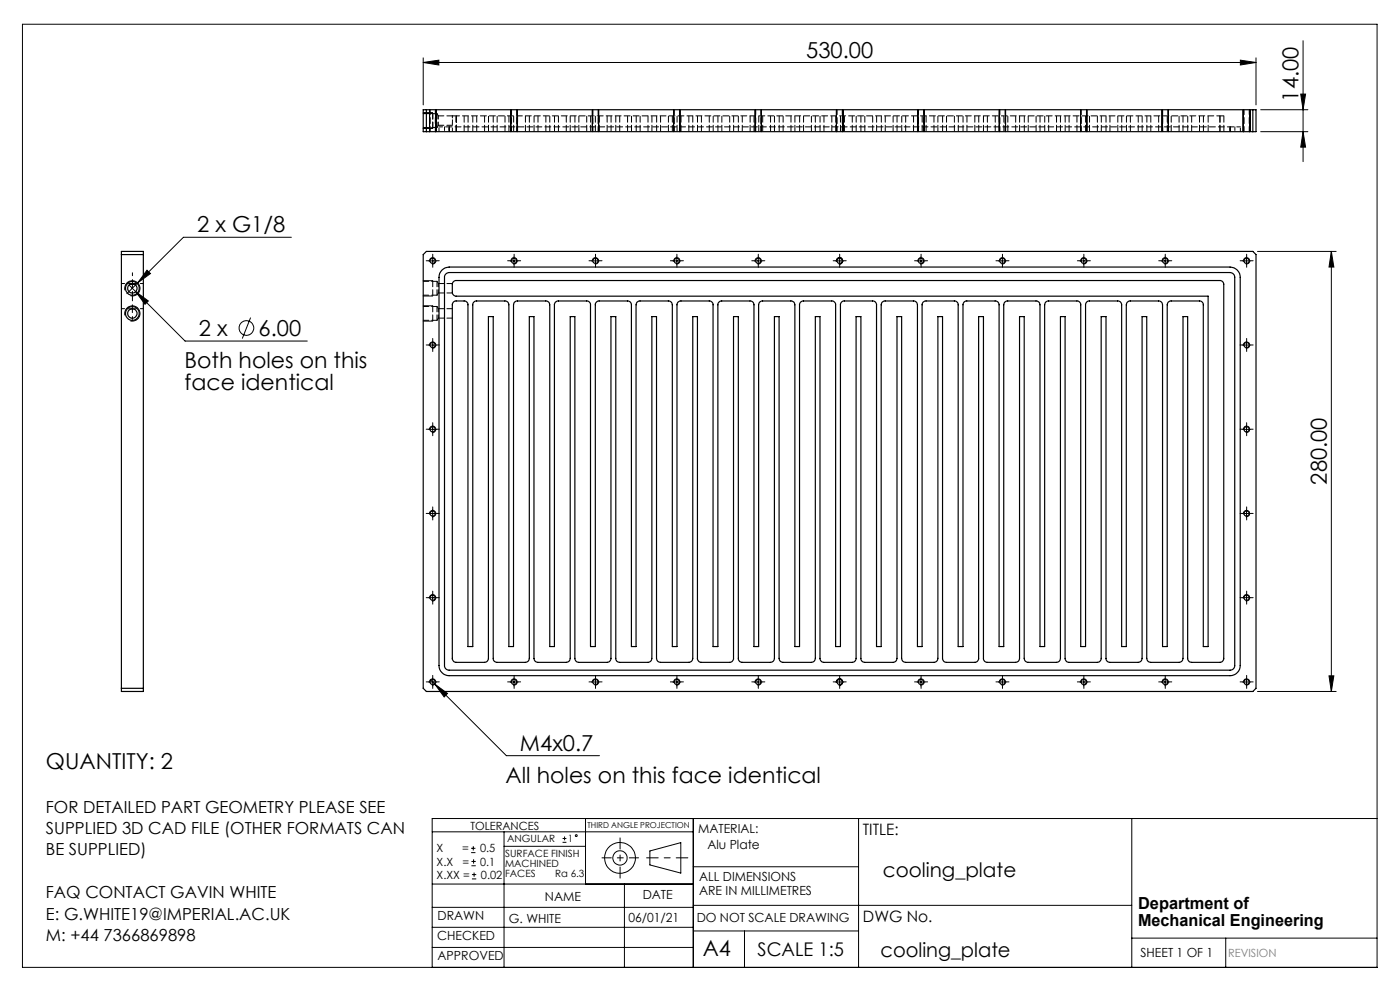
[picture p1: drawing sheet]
<svg xmlns="http://www.w3.org/2000/svg" width="297mm" height="210mm" viewBox="0 0 297 210" stroke-linecap="round" stroke-linejoin="round" font-family="sans-serif">
<g fill="none" stroke="#000" stroke-width=".21">
<path d="M4.8 5.1h287.3v200.1h-287.3zM89.8 13.3l3.3-.5v1zM89.8 12.3v10M89.8 13.3h176.7M263.1 12.8l3.4 .5-3.4 .5zM266.5 12.3v10M275.9 20h1.1l-.6 3.3zM276.4 8.6v25.7M89.8 24h2M89.8 27.2h2M91.1 23.3v4.6M92.5 23.3v4.6"/>
<path d="M108.4 23.3v4.6M109.7 23.3v4.6M125.7 23.3v4.6M127 23.3v4.6M142.9 23.3v4.6M144.3 23.3v4.6M160.2 23.3v4.6M161.5 23.3v4.6M177.4 23.3v4.6M178.8 23.3v4.6M194.7 23.3v4.6M196 23.3v4.6"/>
<path d="M212 23.3v4.6M213.3 23.3v4.6M229.2 23.3v4.6M230.6 23.3v4.6M246.5 23.3v4.6M247.9 23.3v4.6M263.8 23.3v4.6M265.1 23.3v4.6M267.4 23.3h10.1M267.4 27.9h10.1M276.4 27.9l.6 3.3h-1.1zM29.2 60l-2.3 2.3"/>
<path d="M31.2 57.3l.7 .7-2.7 2zM61.8 50.3h-22.9l-9.7 9.7M89.8 59.5h2M90.9 55.3h1.7M91.1 55.5a.68 .68 0 0 1 .6-.9 .68 .68 0 0 1 .7 .8 .68 .68 0 0 1-.8 .6M91.8 54.5v1.7M108.2 55.3h1.7M108.4 55.5a.68 .68 0 0 1 .6-.8 .68 .68 0 0 1 .7 .7 .68 .68 0 0 1-.8 .6M109 54.5v1.7M125.5 55.3h1.6M125.7 55.5a.68 .68 0 0 1 .5-.9 .68 .68 0 0 1 .8 .8 .68 .68 0 0 1-.8 .6M126.3 54.5v1.7"/>
<path d="M142.7 55.3h1.7M142.9 55.5a.67 .67 0 0 1 .6-.8 .67 .67 0 0 1 .7 .7 .67 .67 0 0 1-.8 .6M143.6 54.5v1.7M160 55.3h1.7M160.2 55.5a.68 .68 0 0 1 .6-.9 .68 .68 0 0 1 .7 .8 .68 .68 0 0 1-.8 .6M160.9 54.5v1.7M177.3 55.3h1.7M177.5 55.5a.67 .67 0 0 1 .6-.8 .67 .67 0 0 1 .7 .7 .67 .67 0 0 1-.9 .6M178.1 54.5v1.7M194.6 55.3h1.6M194.7 55.5a.68 .68 0 0 1 .6-.9 .68 .68 0 0 1 .8 .8 .68 .68 0 0 1-.9 .6M195.4 54.5v1.7"/>
<path d="M211.8 55.3h1.7M212 55.5a.67 .67 0 0 1 .6-.8 .67 .67 0 0 1 .7 .7 .67 .67 0 0 1-.8 .6M212.7 54.5v1.7M229.1 55.3h1.7M229.3 55.5a.68 .68 0 0 1 .6-.8 .68 .68 0 0 1 .7 .7 .68 .68 0 0 1-.9 .6M229.9 54.5v1.7M246.3 55.3h1.7M246.6 55.5a.67 .67 0 0 1 .5-.8 .67 .67 0 0 1 .8 .7 .67 .67 0 0 1-.9 .6M247.2 54.5v1.7M263.6 55.3h1.7M263.8 55.5a.68 .68 0 0 1 .6-.8 .68 .68 0 0 1 .7 .7 .68 .68 0 0 1-.8 .6M264.4 54.5v1.7"/>
<path d="M266.8 53.3h16.7M282.4 53.3l.6 3.3h-1.1zM282.4 53.3v93.4M26.5 61.6a1.62 1.62 0 0 1 1.4-2.1 1.62 1.62 0 0 1 1.8 1.8 1.62 1.62 0 0 1-2 1.4M26.5 66.9a1.63 1.63 0 0 1 1.5-2 1.63 1.63 0 0 1 1.7 1.8 1.63 1.63 0 0 1-2 1.4M27.2 65.5h1.7M27.4 60.5l11.9 11.8h25.9M28.1 64.7v1.6M28.8 61.9l2.7 1.9-.7 .7zM53.2 67.4l-1.8 4.4M89.8 62.8h2M89.8 64.9h2"/>
<path d="M89.8 68.1h2M90.9 73.2h1.7M91.1 73.4a.66 .66 0 0 1 .6-.9 .66 .66 0 0 1 .7 .7 .66 .66 0 0 1-.8 .6M91.8 72.3v1.7M263.6 73.2h1.7M263.8 73.4a.67 .67 0 0 1 .6-.9 .67 .67 0 0 1 .7 .7 .67 .67 0 0 1-.8 .6M264.4 72.3v1.7M90.9 91.1h1.7M91.1 91.2a.67 .67 0 0 1 .6-.8 .67 .67 0 0 1 .7 .7 .67 .67 0 0 1-.8 .6M91.8 90.2v1.7M263.6 91.1h1.7M263.8 91.2a.68 .68 0 0 1 .6-.8 .68 .68 0 0 1 .7 .8 .68 .68 0 0 1-.8 .5"/>
<path d="M264.4 90.2v1.7M90.9 108.9h1.7M91.1 109.1a.66 .66 0 0 1 .6-.8 .66 .66 0 0 1 .7 .6 .66 .66 0 0 1-.8 .7M91.8 108.1v1.7M263.6 108.9h1.7M263.8 109.1a.67 .67 0 0 1 .6-.8 .67 .67 0 0 1 .7 .7 .67 .67 0 0 1-.8 .6M264.4 108.1v1.7M90.9 126.8h1.7M91.1 127a.67 .67 0 0 1 .6-.9 .67 .67 0 0 1 .7 .8 .67 .67 0 0 1-.8 .6M91.8 126v1.6M263.6 126.8h1.7M263.8 127a.68 .68 0 0 1 .6-.9 .68 .68 0 0 1 .7 .8 .68 .68 0 0 1-.8 .6"/>
<path d="M264.4 126v1.6M90.9 144.7h1.7M91.1 144.8a.66 .66 0 0 1 .6-.8 .66 .66 0 0 1 .7 .7 .66 .66 0 0 1-.8 .6M91.3 144.2l1 .9M91.8 143.8v1.7M92.3 145.1l2.6 2-.7 .7zM92.3 145.1l15.1 15.2h19.8M108.2 144.7h1.7M108.4 144.8a.67 .67 0 0 1 .6-.8 .67 .67 0 0 1 .7 .7 .67 .67 0 0 1-.8 .6M109 143.8v1.7M125.5 144.7h1.6M125.7 144.8a.66 .66 0 0 1 .5-.8 .66 .66 0 0 1 .8 .7 .66 .66 0 0 1-.8 .6"/>
<path d="M126.3 143.8v1.7M142.7 144.7h1.7M142.9 144.8a.65 .65 0 0 1 .6-.8 .65 .65 0 0 1 .7 .7 .65 .65 0 0 1-.8 .6M143.6 143.8v1.7M160 144.7h1.7M160.2 144.8a.66 .66 0 0 1 .6-.8 .66 .66 0 0 1 .7 .7 .66 .66 0 0 1-.8 .6M160.9 143.8v1.7M177.3 144.7h1.7M177.5 144.8a.65 .65 0 0 1 .6-.8 .65 .65 0 0 1 .7 .7 .65 .65 0 0 1-.9 .6M178.1 143.8v1.7M194.6 144.7h1.6M194.7 144.8a.66 .66 0 0 1 .6-.8 .66 .66 0 0 1 .7 .7 .66 .66 0 0 1-.8 .6"/>
<path d="M195.4 143.8v1.7M211.8 144.7h1.7M212 144.8a.65 .65 0 0 1 .6-.8 .65 .65 0 0 1 .7 .7 .65 .65 0 0 1-.8 .6M212.7 143.8v1.7M229.1 144.7h1.7M229.3 144.8a.67 .67 0 0 1 .5-.8 .67 .67 0 0 1 .8 .7 .67 .67 0 0 1-.9 .6M229.9 143.8v1.7M246.3 144.7h1.7M246.6 144.8a.65 .65 0 0 1 .5-.8 .65 .65 0 0 1 .7 .7 .65 .65 0 0 1-.8 .6M247.2 143.8v1.7M263.6 144.7h1.7M263.8 144.8a.67 .67 0 0 1 .6-.8 .67 .67 0 0 1 .7 .7 .67 .67 0 0 1-.8 .6"/>
<path d="M264.4 143.8v1.7M266.8 146.7h16.7M281.9 143.4h1.1l-.6 3.3zM91.7 176.5h55.4M99.9 179.9h1M100.4 179.5v.9M106.9 176.5v28.7M106.9 179.5h17.3M119.3 178.7h.9M119.3 177.9h.9M119.8 177.4v.9M124.2 173.6v13.9"/>
<path d="M147.1 173.6v31.6M182.1 173.6v31.6M240.1 173.6v31.6M292.1 173.6h-200.4v31.6M91.7 196.7h55.4M91.7 192.5h55.4M91.7 187.5h55.4M99.9 180.9h1M100 183.6h.9M100 182.7h.9M100.1 186.4h.9M100.1 185.5h.9"/>
<path d="M100.5 182.3v.9M100.6 185.1v.9M132.5 187.5v17.7M137.9 180.5l6.5-1.8v6.5l-6.5-1.7zM147.1 183.9h35M147.1 197.5h35M147.1 192h93M157.9 197.5v7.7M240.1 199h52M260 199v6.2M91.7 201h55.4"/>
<circle cx="52.3" cy="69.6" r="1.55"/>
<circle cx="122.2" cy="177.3" r=".2"/>
<circle cx="131.5" cy="182" r="1.52"/>
<circle cx="131.5" cy="182" r="3.3"/>
</g>
<path d="M145.9 182h-8.7" fill="none" stroke="#000" stroke-width=".21" stroke-dasharray="15.2 1.3 1.3 1.3" stroke-dashoffset="12.8"/>
<path d="M131.5 177.7v8.6" fill="none" stroke="#000" stroke-width=".21" stroke-dasharray="15.2 1.3 1.3 1.3" stroke-dashoffset="12.9"/>
<path d="M127.7 182h7.8" fill="none" stroke="#000" stroke-width=".21" stroke-dasharray="15.2 1.3 1.3 1.3" stroke-dashoffset="13.3"/>
<g fill="none" stroke="#000" stroke-width=".21" stroke-dasharray="15.2 1.3 1.3 1.3">
<path d="M28.1 58.5v-.6M91 55.3h-.6M91.8 54.5v-.6M91.8 56.1v.6M92.6 55.3h.6M108.2 55.3h-.5M109.1 54.5v-.6M109.1 56.1v.6M109.9 55.3h.6M125.5 55.3h-.5M126.3 54.5v-.6M126.3 56.1v.6"/>
<path d="M127.2 55.3h.5M142.8 55.3h-.6M143.6 54.5v-.6M143.6 56.1v.6M144.4 55.3h.6M160 55.3h-.5M160.9 54.5v-.6M160.9 56.1v.6M161.7 55.3h.6M177.3 55.3h-.5M178.1 54.5v-.6M178.1 56.1v.6"/>
<path d="M179 55.3h.5M194.6 55.3h-.6M195.4 54.5v-.6M195.4 56.1v.6M196.2 55.3h.6M211.8 55.3h-.5M212.7 54.5v-.6M212.7 56.1v.6M213.5 55.3h.6M229.1 55.3h-.5M229.9 54.5v-.6M229.9 56.1v.6"/>
<path d="M230.8 55.3h.5M246.4 55.3h-.6M247.2 54.5v-.6M247.2 56.1v.6M248 55.3h.6M263.6 55.3h-.5M264.5 54.5v-.6M264.5 56.1v.6M265.3 55.3h.6M26.4 65.5h-.6M26.4 60.1h-.6M28.1 67.1v.7"/>
<path d="M28.1 60.1v-.8M28.1 60.1h-.8M28.1 60.1v.9M28.1 60.1h.8M28.1 63.8v-2M29.8 65.5h.6M29.8 60.1h.6M91 73.2h-.6M91.8 72.3v-.5M91.8 74v.6M92.6 73.2h.6M263.6 73.2h-.5"/>
<path d="M264.5 72.3v-.5M264.5 74v.6M265.3 73.2h.6M91 91h-.6M91.8 90.2v-.5M91.8 91.9v.5M92.6 91h.6M263.6 91h-.5M264.5 90.2v-.5M264.5 91.9v.5M265.3 91h.6M91 108.9h-.6"/>
<path d="M91.8 108.1v-.6M91.8 109.7v.6M92.6 108.9h.6M263.6 108.9h-.5M264.5 108.1v-.6M264.5 109.7v.6M265.3 108.9h.6M91 126.8h-.6M91.8 125.9v-.5M91.8 127.6v.6M92.6 126.8h.6M263.6 126.8h-.5"/>
<path d="M264.5 125.9v-.5M264.5 127.6v.6M265.3 126.8h.6M91 144.6h-.6M91.8 143.8v-.5M91.8 145.5v.5M92.6 144.6h.6M108.2 144.6h-.5M109.1 143.8v-.5M109.1 145.5v.5M109.9 144.6h.6M125.5 144.6h-.5"/>
<path d="M126.3 143.8v-.5M126.3 145.5v.5M127.2 144.6h.5M142.8 144.6h-.6M143.6 143.8v-.5M143.6 145.5v.5M144.4 144.6h.6M160 144.6h-.5M160.9 143.8v-.5M160.9 145.5v.5M161.7 144.6h.6M177.3 144.6h-.5"/>
<path d="M178.1 143.8v-.5M178.1 145.5v.5M179 144.6h.5M194.6 144.6h-.6M195.4 143.8v-.5M195.4 145.5v.5M196.2 144.6h.6M211.8 144.6h-.5M212.7 143.8v-.5M212.7 145.5v.5M213.5 144.6h.6M229.1 144.6h-.5"/>
<path d="M229.9 143.8v-.5M229.9 145.5v.5M230.8 144.6h.5M246.4 144.6h-.6M247.2 143.8v-.5M247.2 145.5v.5M248 144.6h.6M263.6 144.6h-.5M264.5 143.8v-.5M264.5 145.5v.5M265.3 144.6h.6"/>
</g>
<path d="M91.8 27.2v-3.2M92.7 27l.3-.4M93 24.6l-.3-.5M96 24.6v.4M91.8 62.8v-3.3M91.8 68.1v-3.2M92.7 67.9l.3-.4M92.7 62.6l.3-.5M93 65.5l-.3-.5M93 60.1l-.3-.4" fill="none" stroke="#000" stroke-width=".21" stroke-dasharray="1.3 .6"/>
<g fill="#000">
<path d="M282.4 53.3l.6 3.3h-1.1zM281.9 143.4h1.1l-.6 3.3zM275.9 20h1.1l-.6 3.3zM276.4 27.9l.6 3.3h-1.1z"/>
<path d="M92.3 145.1l1.9 2.7 .7-.7zM31.2 57.3l-2 2.7 2.7-2zM28.8 61.9l2 2.6 .7-.7zM89.8 13.3l3.3-.5v1zM263.1 12.8l3.4 .5-3.4 .5z"/>
</g>
<g fill="none" stroke="#000" stroke-width=".25">
<path d="M89.8 23.3h176.7v4.6h-176.7zM90.5 23.3v4.6M265.8 23.3v4.6M25.8 53.3h4.6v93.4h-4.6zM25.8 54h4.6M89.8 54l.7-.7h175.3l.7 .7v92l-.7 .7h-175.3l-.7-.7zM93.8 57.3a2.14 2.14 0 0 1 1.5-.7h165.6a2.17 2.17 0 0 1 2.2 2.2v82.4a2.17 2.17 0 0 1-2.2 2.1h-165.6a2.17 2.17 0 0 1-2.2-2.1v-82.4a1.95 1.95 0 0 1 .7-1.5zM94.4 58.3l.3-.3 .6-.2h165.6a1.02 1.02 0 0 1 1 1v82.4a.96 .96 0 0 1-1 1h-165.6a.96 .96 0 0 1-1-1v-82.6zM96.2 59.8l.4-.3 162.5 .1 .5 .6v79.5a.84 .84 0 0 1-.8 .8h-6l-.5-.1-.3-.6v-72.6h-1v72.5a.84 .84 0 0 1-.9 .8h-6l-.6-.2-.2-.6v-72.5h-1v72.5a.84 .84 0 0 1-.9 .8h-6l-.6-.2-.2-.5v-72.6h-1v72.5a.84 .84 0 0 1-.8 .8h-6l-.5-.1-.3-.6v-72.6h-1v72.5a.84 .84 0 0 1-.9 .8h-6l-.6-.2-.2-.6v-72.5h-1v72.5a.84 .84 0 0 1-.9 .8h-6l-.6-.2-.2-.5v-72.6h-1v72.5a.84 .84 0 0 1-.8 .8h-6l-.5-.1-.3-.6v-72.6h-1v72.5a.84 .84 0 0 1-.9 .8h-6l-.6-.2-.2-.6v-72.5h-1v72.5a.84 .84 0 0 1-.9 .8h-6l-.6-.2-.2-.5v-72.6h-1v72.5a.84 .84 0 0 1-.8 .8h-6l-.5-.1-.3-.6v-72.6h-1v72.5a.84 .84 0 0 1-.9 .8h-6l-.6-.2-.2-.6v-72.5h-1v72.5a.84 .84 0 0 1-.9 .8h-6l-.6-.2-.2-.5v-72.6h-1v72.5a.84 .84 0 0 1-.8 .8h-6l-.5-.1-.3-.6v-72.6h-1v72.5a.84 .84 0 0 1-.9 .8h-6l-.6-.2-.2-.6v-72.5h-1v72.5a.84 .84 0 0 1-.9 .8h-6l-.6-.2-.2-.5v-72.6h-1v72.5a.84 .84 0 0 1-.8 .8h-6l-.5-.1-.3-.6v-72.6h-1v72.5a.84 .84 0 0 1-.9 .8h-6l-.6-.2-.2-.6v-72.5h-1v72.5a.84 .84 0 0 1-.9 .8h-6l-.6-.2-.2-.5v-72.6h-1v72.5a.84 .84 0 0 1-.8 .8h-6l-.5-.1-.3-.6v-75.1a.78 .78 0 0 1 .8-.9l2 .1 .5 .6v72.7h1v-72.5a.78 .78 0 0 1 .8-.9h6.2l.4 .3 .2 .4v72.7h1v-72.5a.79 .79 0 0 1 .9-.9h6.2l.4 .3 .2 .6v72.5h1v-72.5a.79 .79 0 0 1 .9-.9h6.1l.4 .3 .3 .4v72.7h1v-72.5a.78 .78 0 0 1 .8-.9h6.2l.4 .3 .2 .4v72.7h1v-72.5a.79 .79 0 0 1 .9-.9h6.2l.4 .3 .2 .6v72.5h1v-72.5a.79 .79 0 0 1 .9-.9h6.1l.4 .3 .3 .4v72.7h1v-72.5a.78 .78 0 0 1 .8-.9h6.2l.4 .3 .2 .4v72.7h1v-72.5a.79 .79 0 0 1 .9-.9h6.2l.4 .3 .2 .6v72.5h1v-72.5a.79 .79 0 0 1 .9-.9h6.1l.4 .3 .3 .4v72.7h1v-72.5a.78 .78 0 0 1 .8-.9h6.2l.4 .3 .2 .4v72.7h1v-72.5a.79 .79 0 0 1 .9-.9h6.2l.4 .3 .2 .6v72.5h1v-72.5a.79 .79 0 0 1 .9-.9h6.1l.4 .3 .3 .4v72.7h1v-72.5a.78 .78 0 0 1 .8-.9h6.2l.4 .3 .2 .4v72.7h1v-72.5a.79 .79 0 0 1 .9-.9h6.2l.4 .3 .2 .6v72.5h1v-72.5a.79 .79 0 0 1 .9-.9h6.1l.4 .3 .3 .4v72.7h1v-72.5a.78 .78 0 0 1 .8-.9h6.2l.4 .3 .2 .4v72.7h1v-72.5a.79 .79 0 0 1 .9-.9h6.2l.4 .3 .2 .6v72.5h1v-72.5a.79 .79 0 0 1 .9-.9h6.1l.4 .3 .3 .4v72.7h1v-74.4h-159.7l-.4-.2-.2-.4v-2zM27.5 60.3h1.1M25.8 146h4.6"/>
<circle cx="91.8" cy="55.3" r=".55"/>
<circle cx="109.1" cy="55.3" r=".56"/>
<circle cx="126.3" cy="55.3" r=".55"/>
<circle cx="143.6" cy="55.3" r=".55"/>
<circle cx="160.9" cy="55.3" r=".55"/>
<circle cx="178.1" cy="55.3" r=".55"/>
<circle cx="195.4" cy="55.3" r=".56"/>
<circle cx="212.6" cy="55.3" r=".55"/>
<circle cx="229.9" cy="55.3" r=".56"/>
<circle cx="247.2" cy="55.3" r=".55"/>
<circle cx="264.5" cy="55.3" r=".56"/>
<circle cx="28.1" cy="61.2" r=".99"/>
<circle cx="28.1" cy="66.5" r="1"/>
<circle cx="28.1" cy="61.2" r="1.47"/>
<circle cx="28.1" cy="66.5" r="1.47"/>
<circle cx="91.8" cy="73.2" r=".55"/>
<circle cx="264.5" cy="73.2" r=".56"/>
<circle cx="91.8" cy="91.1" r=".55"/>
<circle cx="264.5" cy="91.1" r=".56"/>
<circle cx="91.8" cy="108.9" r=".55"/>
<circle cx="264.5" cy="108.9" r=".56"/>
<circle cx="91.8" cy="126.8" r=".54"/>
<circle cx="264.5" cy="126.8" r=".55"/>
<circle cx="91.8" cy="144.7" r=".55"/>
<circle cx="109.1" cy="144.7" r=".56"/>
<circle cx="126.3" cy="144.7" r=".55"/>
<circle cx="143.6" cy="144.7" r=".55"/>
<circle cx="160.9" cy="144.7" r=".55"/>
<circle cx="178.1" cy="144.7" r=".55"/>
<circle cx="195.4" cy="144.7" r=".56"/>
<circle cx="212.6" cy="144.7" r=".55"/>
<circle cx="229.9" cy="144.7" r=".56"/>
<circle cx="247.2" cy="144.7" r=".55"/>
<circle cx="264.5" cy="144.7" r=".56"/>
</g>
<g fill="none" stroke="#000" stroke-width=".21" stroke-dasharray="1.3 .6" stroke-dashoffset=".1">
<path d="M89.8 27h2.9M92.7 27v-2.9M92.7 24.1h-2.9M93 26.6h3M96 24.6h-3M92.7 59.7h-2.9M89.8 67.9h2.9M89.8 62.6h2.9M92.7 67.9v-2.9M92.7 62.6v-2.9M92.7 65h-2.9M93 62.1h3"/>
<path d="M93 67.5h3M96 65.5h-3M96 60.1h-3"/>
</g>
<path d="M93 24.6v2M96 26.1v-1.1M258.8 24.6h-162M93 65.5v2M93 60.1v2" fill="none" stroke="#000" stroke-width=".21" stroke-dasharray="1.3 .6" stroke-dashoffset=".6"/>
<path d="M93.1 27.9v-1M93.1 26.9h2.2M94.3 26.9v1M95.3 26.9v1M95.3 27.9v-1M261 26.9v1M261 27.9v-1M262 26.9v1M263.1 27.9v-1M263.1 26.9h-2.1" fill="none" stroke="#000" stroke-width=".21" stroke-dasharray="1.3 .6" stroke-dashoffset=".5"/>
<path d="M95.3 26.9h165.7" fill="none" stroke="#000" stroke-width=".21" stroke-dasharray="1.3 .6" stroke-dashoffset=".7"/>
<g fill="none" stroke="#000" stroke-width=".21" stroke-dasharray="1.3 .6" stroke-dashoffset="-.1">
<path d="M96.8 27.9v-3.3M96.8 24.6v3.3M98.5 24.6v3.3M99.3 27.9v-3.3M100.3 24.6v3.3M101.1 27.9v-3.3M102.8 27.9v-3.3M103.6 24.6v3.3M104.6 24.6v3.3M105.5 24.6v3.3M107.1 24.6v3.3M108 27.9v-3.3"/>
<path d="M109 24.6v3.3M109.8 27.9v-3.3M111.5 27.9v-3.3M112.3 24.6v3.3M113.3 24.6v3.3M114.1 24.6v3.3M115.8 24.6v3.3M116.6 27.9v-3.3M117.6 24.6v3.3M118.5 27.9v-3.3M120.1 27.9v-3.3M121 24.6v3.3"/>
<path d="M122 24.6v3.3M122.8 24.6v3.3M124.5 24.6v3.3M125.3 27.9v-3.3M126.3 24.6v3.3M127.1 27.9v-3.3M128.8 27.9v-3.3M129.6 24.6v3.3M130.6 24.6v3.3M131.5 24.6v3.3M133.1 24.6v3.3M134 27.9v-3.3"/>
<path d="M135 24.6v3.3M135.8 27.9v-3.3M137.5 27.9v-3.3M138.3 24.6v3.3M139.3 24.6v3.3M140.1 24.6v3.3M141.8 24.6v3.3M142.6 27.9v-3.3M143.6 24.6v3.3M144.5 27.9v-3.3M146.1 27.9v-3.3M147 24.6v3.3"/>
<path d="M148 24.6v3.3M148.8 24.6v3.3M150.5 24.6v3.3M151.3 27.9v-3.3M152.3 24.6v3.3M153.1 27.9v-3.3M154.8 27.9v-3.3M155.6 24.6v3.3M156.6 24.6v3.3M157.5 24.6v3.3M159.1 24.6v3.3M160 27.9v-3.3"/>
<path d="M161 24.6v3.3M161.8 27.9v-3.3M163.5 27.9v-3.3M164.3 24.6v3.3M165.3 24.6v3.3M166.1 24.6v3.3M167.8 24.6v3.3M168.6 27.9v-3.3M169.6 24.6v3.3M170.5 27.9v-3.3M172.1 27.9v-3.3M173 24.6v3.3"/>
<path d="M174 24.6v3.3M174.8 24.6v3.3M176.5 24.6v3.3M177.3 27.9v-3.3M178.3 24.6v3.3M179.1 27.9v-3.3M180.8 27.9v-3.3M181.6 24.6v3.3M182.6 24.6v3.3M183.5 24.6v3.3M185.1 24.6v3.3M186 27.9v-3.3"/>
<path d="M187 24.6v3.3M187.8 27.9v-3.3M189.5 27.9v-3.3M190.3 24.6v3.3M191.3 24.6v3.3M192.1 24.6v3.3M193.8 24.6v3.3M194.6 27.9v-3.3M195.6 24.6v3.3M196.5 27.9v-3.3M198.1 27.9v-3.3M199 24.6v3.3"/>
<path d="M200 24.6v3.3M200.8 24.6v3.3M202.5 24.6v3.3M203.3 27.9v-3.3M204.3 24.6v3.3M205.1 27.9v-3.3M206.8 27.9v-3.3M207.6 24.6v3.3M208.6 24.6v3.3M209.5 24.6v3.3M211.1 24.6v3.3M212 27.9v-3.3"/>
<path d="M213 24.6v3.3M213.8 27.9v-3.3M215.5 27.9v-3.3M216.3 24.6v3.3M217.3 24.6v3.3M218.1 24.6v3.3M219.8 24.6v3.3M220.6 27.9v-3.3M221.6 24.6v3.3M222.5 27.9v-3.3M224.1 27.9v-3.3M225 24.6v3.3"/>
<path d="M226 24.6v3.3M226.8 24.6v3.3M228.5 24.6v3.3M229.3 27.9v-3.3M230.3 24.6v3.3M231.1 27.9v-3.3M232.8 27.9v-3.3M233.6 24.6v3.3M234.6 24.6v3.3M235.5 24.6v3.3M237.1 24.6v3.3M238 27.9v-3.3"/>
<path d="M239 24.6v3.3M239.8 27.9v-3.3M241.5 27.9v-3.3M242.3 24.6v3.3M243.3 24.6v3.3M244.1 24.6v3.3M245.8 24.6v3.3M246.6 27.9v-3.3M247.6 24.6v3.3M248.5 27.9v-3.3M250.1 27.9v-3.3M251 24.6v3.3"/>
<path d="M252 24.6v3.3M252.8 24.6v3.3M254.5 24.6v3.3M255.3 27.9v-3.3M256.3 24.6v3.3M258.8 24.6v3.3M258.8 27.9v-3.3M259.6 27.9v-3.3"/>
</g>
<path d="M96.8 24.6h-.8M259.6 24.6h-.8" fill="none" stroke="#000" stroke-width=".21" stroke-dasharray="1.3 .6" stroke-dashoffset=".4"/>
<path d="M96 26.1v1.8" fill="none" stroke="#000" stroke-width=".21" stroke-dasharray="1.3 .6" stroke-dashoffset=".9"/>
<g fill="none" stroke="#000" stroke-width=".21" stroke-dasharray="1.3 .6" stroke-dashoffset=".2">
<path d="M91.3 23.2v4.7M92.4 27.9v-4.7M108.5 23.2v4.7M109.6 27.9v-4.7M125.8 23.2v4.7M126.9 27.9v-4.7M143.1 23.2v4.7M144.2 27.9v-4.7M160.3 23.2v4.7M161.4 27.9v-4.7M177.6 23.2v4.7M178.7 27.9v-4.7"/>
<path d="M194.9 23.2v4.7M196 27.9v-4.7M212.1 23.2v4.7M213.2 27.9v-4.7M229.4 23.2v4.7M230.5 27.9v-4.7M246.7 23.2v4.7M247.8 27.9v-4.7M263.9 23.2v4.7M265 27.9v-4.7"/>
</g>
<g font-size="4.7">
<text x="171" y="12.2">530.00</text>
<text x="275.5" y="21.5" transform="rotate(-90 275.5 21.5)">14.00</text>
<text x="41.8" y="49.3">2 x G1/8</text>
<text x="42.2" y="71.3">2 x</text>
<text x="54.9" y="71.3">6.00</text>
<text x="39.2" y="78.1">Both holes on this</text>
<text x="39.2" y="82.6">face identical</text>
<text x="281.5" y="102.8" transform="rotate(-90 281.5 102.8)">280.00</text>
<text x="110.3" y="159.3">M4x0.7</text>
<text x="9.7" y="163.1">QUANTITY: 2</text>
<text x="107.3" y="166">All holes on this face identical</text>
<text x="149.1" y="202.9">A4</text>
</g>
<g font-size="4.2">
<text x="187.3" y="186">cooling_plate</text>
<text x="186.8" y="203">cooling_plate</text>
</g>
<text font-size="4" x="160.7" y="202.8">SCALE 1:5</text>
<g font-size="3.5">
<text x="9.7" y="172.4">FOR DETAILED PART GEOMETRY PLEASE SEE</text>
<text x="9.7" y="176.9">SUPPLIED 3D CAD FILE (OTHER FORMATS CAN</text>
<text x="9.7" y="181.5">BE SUPPLIED)</text>
<text x="9.7" y="190.5">FAQ CONTACT GAVIN WHITE</text>
<text x="9.7" y="195.1">E: G.WHITE19@IMPERIAL.AC.UK</text>
<text x="241.4" y="192.8">Department of</text>
<text x="241.4" y="196.3">Mechanical Engineering</text>
<text x="9.7" y="199.6">M: +44 7366869898</text>
</g>
<g font-size="3.3">
<text x="183" y="177.2">TITLE:</text>
<text x="183.1" y="195.7">DWG No.</text>
</g>
<g font-size="2.7">
<text x="148.1" y="176.7">MATERIAL:</text>
<text x="150.1" y="180.1">Alu Plate</text>
<text x="115.6" y="191">NAME</text>
<text x="136.3" y="190.8">DATE</text>
<text x="148.3" y="186.8">ALL DIMENSIONS</text>
<text x="148.3" y="189.8">ARE IN MILLIMETRES</text>
<text x="92.8" y="195.2">DRAWN</text>
<text x="107.9" y="195.7">G. WHITE</text>
<text x="133.3" y="195.6">06/01/21</text>
<text x="147.8" y="195.7">DO NOT SCALE DRAWING</text>
<text x="92.8" y="199.3">CHECKED</text>
<text x="92.8" y="203.6">APPROVED</text>
<text x="242" y="203">SHEET 1 OF 1</text>
</g>
<g font-size="2.4">
<text x="99.8" y="176">TOLERANCES</text>
<text x="92.6" y="180.8">X</text>
<text x="92.6" y="183.6">X.X</text>
<text x="98" y="180.8">=</text>
<text x="98.1" y="183.6">=</text>
<text x="101.8" y="180.8">0.5</text>
<text x="101.9" y="183.6">0.1</text>
<text x="92.6" y="186.4">X.XX =</text>
<text x="102" y="186.4">0.02</text>
</g>
<text font-size="2.4" fill="#808080" x="260.6" y="203">REVISION</text>
<g font-size="2.1">
<text x="107.6" y="178.6">ANGULAR</text>
<text x="120.5" y="178.6">1</text>
<text x="107.2" y="181.8">SURFACE FINISH</text>
<text x="107.2" y="183.9">MACHINED</text>
<text x="107.2" y="186">FACES</text>
<text x="117.8" y="186">Ra 6.3</text>
</g>
<text font-size="1.7" x="124.6" y="175.7">THIRD ANGLE PROJECTION</text>
</svg>
